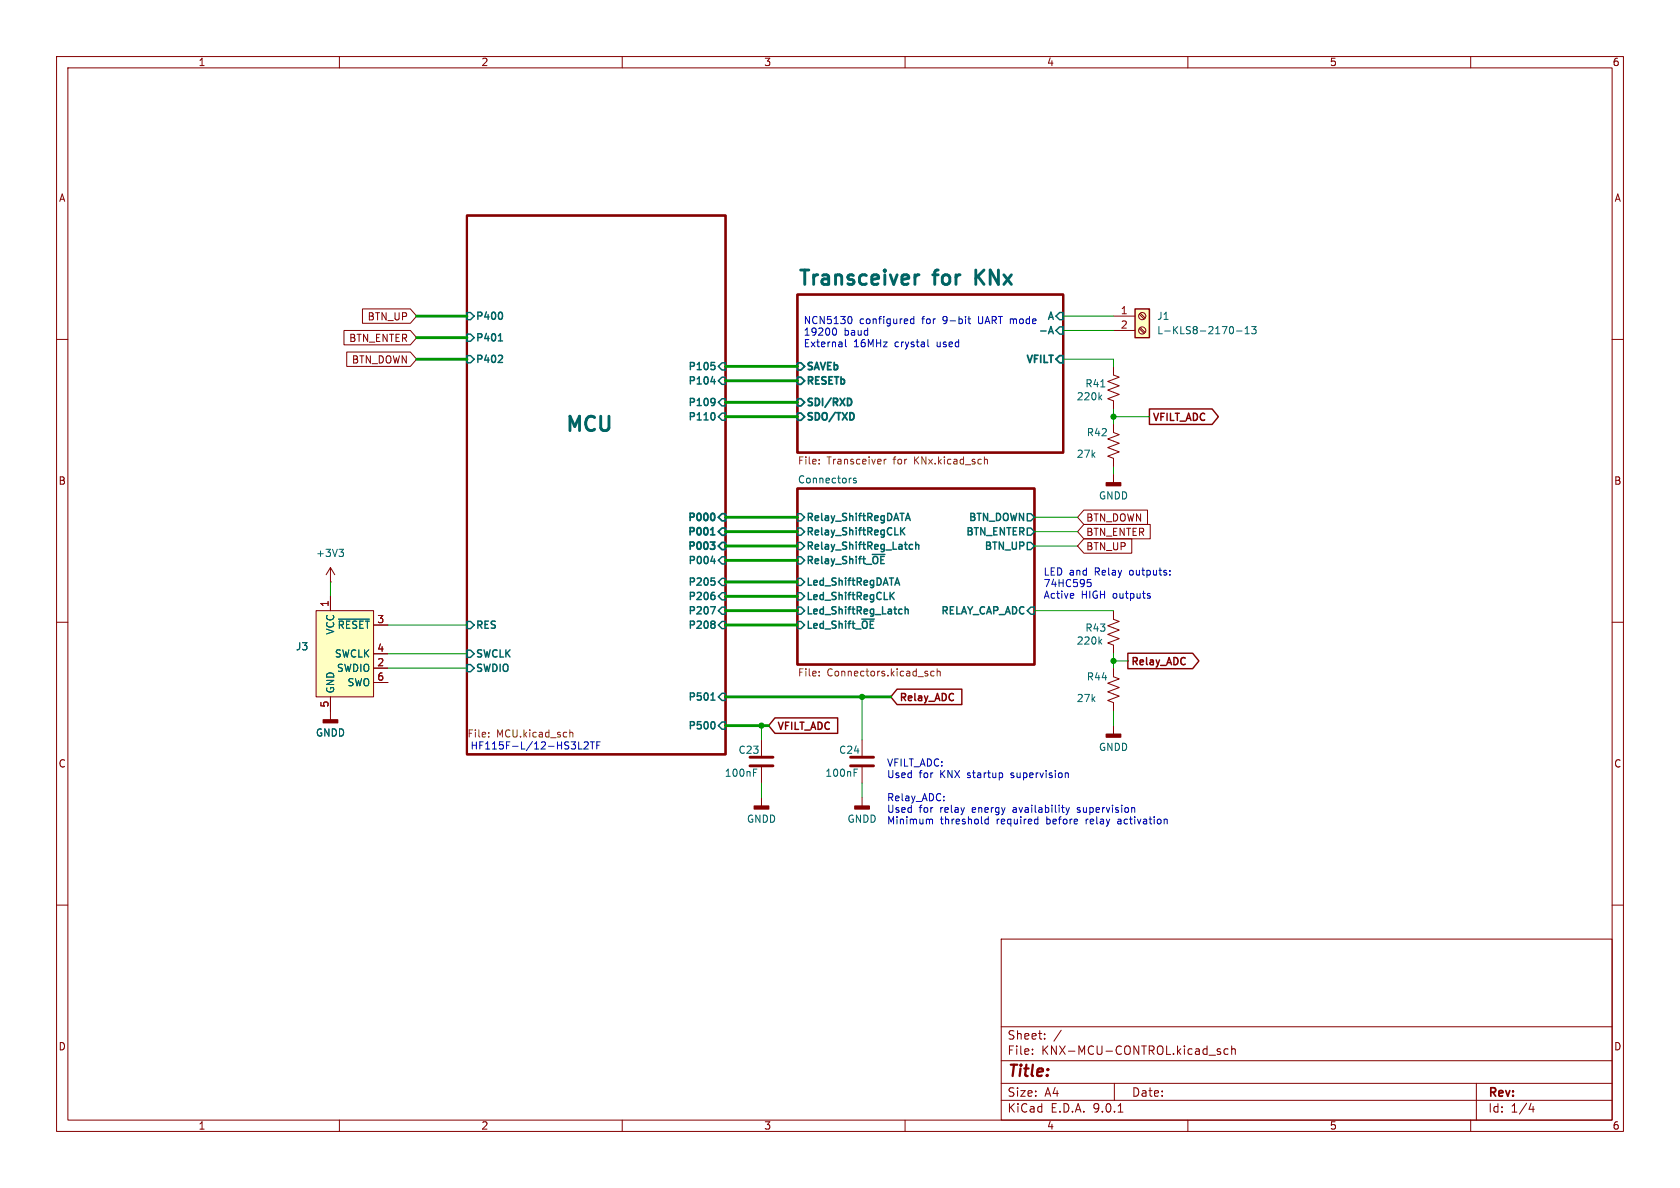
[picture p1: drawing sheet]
<svg xmlns="http://www.w3.org/2000/svg" width="297mm" height="210mm" viewBox="0 0 297 210" stroke-linecap="round" stroke-linejoin="round" font-family="sans-serif">
<g fill="none" stroke="#840000" stroke-width=".18">
<path d="M10 10h277v190h-277zM12 12h273v186h-273zM60 10v2M110 10v2M160 10v2M210 10v2M260 10v2M10 60h2M285 60h2M10 110h2M58.4 102.9h.1M58.4 100.3l-.7 1.3"/>
<path d="M58.4 100.3l.8 1.3M58.4 100.3v2.6M285 110h2M152.4 141v1.5M10 160h2M177 166h108v32h-108zM285 160h2M60 198v2M110 198v2M160 198v2M177 194.5h108M177 191.5h108"/>
<path d="M177 187.5h108M177 181.5h108M182.5 186.3v.1M182.5 185.5v.1M184.7 183.6v.1M184.7 182.8v.1M187.6 182.1l-1.3 2M197 191.5v3M197.7 196.6h.8M210 198v2M215.2 185.7l.6 .4-.2 .3-.4-.1M215.7 185.5l-.3-.1-.2 .2"/>
<path d="M217.1 185.5l-.4-.1-.3 .3v.4l.1 .2h.6M217.7 185.5l.3-.1 .3 .1 .1 .9M217.7 184.9v1.5M260 198v2M261 191.5v6.5M270.7 195l-.4 1.1h.9M271 195.6v1"/>
</g>
<path d="M82.5 38.1h45.8v95.3h-45.8zM141 52.1h47v27.9h-47zM141 86.4h41.9v31.1h-41.9z" fill="none" stroke="#840000" stroke-width=".38"/>
<g fill="none" stroke="#006464" stroke-width=".32">
<path d="M141 66.7h.6l.6 .6-.6 .6h-.6zM141 64.1h.6l.6 .7-.6 .6h-.6zM141 70.5h.6l.6 .6-.6 .7h-.6zM141 73h.6l.6 .7-.6 .6h-.6zM150.1 70.4a.68 .68 0 0 1 .5 .7 .68 .68 0 0 1-.5 .6M150.7 73l.3 .5-.3 .7M187.3 62.9h.7v1.2h-.7l-.6-.6zM125.6 95.8h.8l-.5 .5 .4 .1 .1 .4-.3 .3h-.3M125.6 94.6h.8M125.6 93.6l.4-.3v1.3M125.8 90.8l.1-.1a.68 .68 0 0 1 .5 .7 .68 .68 0 0 1-.5 .6h-.1M127.6 90.8h.7v1.3h-.7l-.6-.7z"/>
<path d="M127.6 93.3h.7v1.3h-.7l-.6-.6zM127.6 95.9h.7v1.3h-.7l-.6-.7z"/>
</g>
<g fill="none" stroke="#006464" stroke-width=".25">
<path d="M82.5 55.2h.7l.6 .7-.6 .6h-.7zM82.5 59.1h.7l.6 .6-.6 .6h-.7zM88.4 59.2l.1-.2v1.3M88.7 55.2l.1 .5-.1 .7M184 58.5h.9M185.4 59l.4-1.3 .4 1.3M185.5 58.6h.6M186.7 55.9l.6-.7h.7v1.3h-.7zM186.7 58.4l.6-.6h.7v1.3h-.7zM82.5 62.9h.7l.6 .6-.6 .6h-.7zM88.1 60.3h.7M88.6 62.8l.2 .2v.3l-.8 .8h.8"/>
<path d="M125.7 67.5h.8M125.7 64.1h.6M125.9 64.6h.3l.2 .2-.1 .5h-.4M125.9 70.4l.4 .1a.84 .84 0 0 1-.3 1.2M126 73a.68 .68 0 0 1 .4 .6 .68 .68 0 0 1-.4 .6M126.3 67v.9M126.4 71l-.2 .2h-.3M127.6 66.7h.7v1.2h-.7l-.6-.6zM127.6 64.1h.7v1.3h-.7l-.6-.6zM127.6 70.5h.7v1.3h-.7l-.6-.7zM127.6 73h.7v1.3h-.7l-.6-.6zM125.7 99.2h.8"/>
<path d="M126.3 98.8v.8M127.6 98.4h.7v1.3h-.7l-.6-.6zM141 93.3h.6l.6 .7-.6 .6h-.6zM141 90.8h.6l.6 .6-.6 .7h-.6zM141 98.4h.6l.6 .7-.6 .6h-.6zM141 95.9h.6l.6 .6-.6 .7h-.6zM159.4 93.8l.6 .8M160 93.3l-.8 .7M160.5 90.7l.4 1.3M161.9 95.8v1.3M161.9 96.4l.2-.2 .3 .1v.8M181.6 90.8h.6l.7 .6-.7 .7h-.6z"/>
<path d="M181.6 93.3h.6l.7 .7-.7 .6h-.6zM181.6 95.9h.6l.7 .6-.7 .7h-.6zM82.5 109.9h.7l.6 .6-.6 .6h-.7zM82.5 114.9h.7l.6 .7-.6 .6h-.7zM82.5 117.5h.7l.6 .6-.6 .6h-.7zM125.6 107.3h.9l-.6 1.2M125.7 102.2h.6M125.9 102.7h.3l.2 .2-.1 .5h-.4M125.9 105.2h.3l.2 .2-.1 .5-.4 .1M125.9 109.8h.3l.2 .2-.2 .3M125.9 110.3h.3M126 104.7h.3"/>
<path d="M126.2 110.3l.2 .3v.2l-.1 .2-.4 .1M127.6 102.2h.7v1.3h-.7l-.6-.6zM127.6 104.8h.7v1.2h-.7l-.6-.6zM127.6 107.3h.7v1.3h-.7l-.6-.6zM127.6 109.9h.7v1.2h-.7l-.6-.6zM141 104.8h.6l.6 .6-.6 .6h-.6zM141 102.2h.6l.6 .7-.6 .6h-.6zM141 107.3h.6l.6 .7-.6 .6h-.6zM141 109.9h.6l.6 .6-.6 .6h-.6zM160 107.8l.2-.1h.3l.1 .8M182.2 107.3h.7v1.3h-.7l-.6-.6zM125.7 123.8h.7"/>
<path d="M125.8 122.8l.2-.3v1.3M126 127.6a.68 .68 0 0 1 .4 .6 .68 .68 0 0 1-.4 .6M127.6 127.6h.7v1.3h-.7l-.6-.6zM127.6 122.6h.7v1.2h-.7l-.6-.6z"/>
</g>
<path d="M162.5 48.6l-.5 .1M172.5 47.7v2.6M174 47.7l-1.5 1.5" fill="none" stroke="#006464" stroke-width=".51"/>
<g fill="none" stroke="#725600" stroke-width=".18">
<path d="M144.8 81.9v.1M144.8 81.2v.2M156.3 81.2v.8M156.7 81.2l-.4 .2M174.1 81.2h.4l.1 .8M144.8 118.7v.1M144.8 119.4v.1M165.1 118.7l-.3-.1-.3 .3 .2 .5h.4M165.7 118.8l.2-.2 .3 .1v.8M165.7 118.2v1.3M86.4 130.2v.1M86.4 129.5v.1"/>
<path d="M100.7 129v1.3M100.7 129.6l.2-.2 .3 .1 .1 .8"/>
</g>
<path d="M59.9 97.1h.8l-.4 .5M60.5 97.6l.2 .2v.3l-.2 .3M151.4 84.6l-.4-.1-.1 .2v.2l.5 .1v.3h-.5" fill="none" stroke="#006464" stroke-width=".18"/>
<path d="M151.1 142.5h2.6v.5h-2.6z" fill="#840000" stroke="#840000" stroke-width=".25"/>
<path d="M55.9 108h10.1v15.2h-10.1z" fill="#ffffc2"/>
<path d="M55.9 108h10.1v15.2h-10.1zM58.4 105.4v2.6M66 110.5h2.6M66 115.6h2.6M66 118.1h2.6M58.4 123.2v4.1M66 120.7h2.6" fill="none" stroke="#840000" stroke-width=".18"/>
<path d="M59.8 109.4h5.5" fill="none" stroke="#006464" stroke-width=".18"/>
<path d="M57.1 127.3h2.6v.5h-2.6z" fill="#840000" stroke="#840000" stroke-width=".25"/>
<path d="M200.7 54.6h2.5v5.1h-2.5z" fill="#ffffc2"/>
<path d="M200.7 54.6h2.5v5.1h-2.5zM203.2 72.3h11.1l1.1 1.4-1.1 1.3h-11.1zM199.4 115.5h11.4l1.2 1.3-1.2 1.4h-11.4zM137 126.9h11.1v2.7h-11.1l-1.1-1.3zM158.6 121.8h11.4v2.8h-11.4l-1.1-1.4z" fill="none" stroke="#840000" stroke-width=".25"/>
<g fill="none" stroke="#840000" stroke-width=".18">
<path d="M60.8 58.4h11.7l1.2 1.3-1.2 1.3h-11.7zM64.1 54.6h8.4l1.2 1.3-1.2 1.3h-8.4zM196.8 55.9h3.9M196.8 58.4h3.9M201.4 55.5l.9 .9M201.4 58.1l.9 .8M201.6 55.4l.8 .8M201.6 57.9l.8 .9M61.3 62.2h11.2l1.2 1.3-1.2 1.3h-11.2zM196.8 64.8v1.5l1.1 .4-2.1 .7 2.1 .8-2.1 .8 2.1 .7-2.1 .8 1 .4v1.5M196.8 74.9v1.6l1.1 .3-2.1 .8 2.1 .8-2.1 .7 2.1 .8-2.1 .7 1 .4v1.6M191.6 90.2h11.3v2.5h-11.3l-1.1-1.3z"/>
<path d="M191.6 92.7h11.7v2.6h-11.7l-1.1-1.3zM191.6 95.2h8.5v2.6h-8.5l-1.1-1.3zM196.8 83.8v1.5M58.4 105.4v2.6M66 110.5h2.6M66 115.6h2.6M66 118.1h2.6M196.8 118.1v1.5l1.1 .4-2.1 .8 2.1 .7-2.1 .8 2.1 .8-2.1 .7 1 .4v1.5M196.8 108v1.5l1.1 .4-2.1 .7 2.1 .8-2.1 .7 2.1 .8-2.1 .8 1 .3v1.6M58.4 123.2v2.5M66 120.7h2.6M134.6 130.8v2.8"/>
<path d="M134.6 135.6v2.8M152.4 130.8v2.8M152.4 135.6v2.8M196.8 128.3v1.5M134.6 141v1.5"/>
<circle cx="201.9" cy="58.4" r=".63"/>
<circle cx="201.9" cy="55.9" r=".63"/>
</g>
<g fill="none" stroke="#006464" stroke-width=".18">
<path d="M218 58v.8M218.6 58.5h1M220.1 59h.7M220.1 58.1l.4-.4v1.3M221.3 57.7h.8l-.5 .5 .4 .1v.6l-.2 .1-.5-.1M194.4 70.2l.4 .5M194.6 68.4h.7M194.8 69.8l-.5 .5M59.8 109.4h5.5M194.4 113.4l.4 .5M194.8 113l-.5 .5M133.2 136.6h.4"/>
<path d="M133.2 136h.6M151 136.6h.4M151 136h.6"/>
</g>
<path d="M132.6 135.4h4.1M132.6 133.9h4.1M150.4 135.4h4M150.4 133.9h4" fill="none" stroke="#840000" stroke-width=".51"/>
<g fill="#840000" stroke="#840000" stroke-width=".25">
<path d="M133.3 142.5h2.6v.5h-2.6z"/>
<path d="M195.6 85.3h2.5v.6h-2.5z"/>
<path d="M195.6 129.8h2.5v.5h-2.5z"/>
</g>
<g fill="none" stroke="#009600" stroke-width=".18">
<path d="M188 55.9h8.8M188 58.4h8.8M188 63.5h8.8v1.3M196.8 72.4v2.5M196.8 73.7h6.4M182.9 94h7.6M182.9 96.5h7.6M182.9 91.4h7.6M196.8 82.6v1.2M58.4 102.9v2.5M68.6 110.5h13.9M68.6 118.1h13.9"/>
<path d="M68.6 115.6h13.9M182.9 108h13.9M196.8 115.6v2.5M196.8 116.8h2.6M134.6 138.4v2.6M135.9 128.3h-1.3v2.5M152.4 123.2v7.6M152.4 138.4v2.6M196.8 125.7v2.6"/>
</g>
<g fill="none" stroke="#009600" stroke-width=".51">
<path d="M73.7 59.7h8.8M73.7 55.9h8.8M73.7 63.5h8.8M128.3 73.7h12.7M128.3 71.1h12.7M128.3 64.8h12.7M128.3 67.3h12.7M128.3 96.5h12.7M128.3 99.1h12.7M128.3 94h12.7M128.3 91.4h12.7M128.3 110.5h12.7"/>
<path d="M128.3 102.9h12.7M128.3 108h12.7M128.3 105.4h12.7M128.3 123.2h29.2M128.3 128.3h7.6"/>
</g>
<g fill="none" stroke="#0000c2" stroke-width=".18">
<path d="M147.8 58.1a.69 .69 0 0 1-.3 1.2l-.2-.1M150.2 55.9a.68 .68 0 0 1 .4 .7 .68 .68 0 0 1-.4 .6M161.6 56.4h-.4l-.2 .2 .1 .6h.5M161.6 55.9v1.3M171.1 56.4h.5M171.3 55.9v1.1l.3 .2M149.5 60v1.1l.1 .2M164 60v1.1l.2 .2M189.8 105v.2l-.6 .1M192.2 102.4h.6M192.4 102.9h.3l.2 .3-.1 .4-.4 .1M203.2 105.3l.2 .2-.2 .3"/>
<path d="M203.2 104.9l.1 .1M206.8 101.5v.2M206.8 100.9v.1M102.3 131.1v1.3h.6M103.3 131.3l.5-.2 .2 .4-.8 .9h.8M104.4 131.1h.7M104.7 131.1v1.3M105.5 131.7h.4M106.1 131.1h-.6v1.3M177.2 136.7v.6M188.5 136.6l.4 .2v.7M164.4 144.9h.4l.1 .7"/>
<path d="M166.9 141.4v.2M166.9 140.8v.1M174.2 144.9l-.1 .1 .1 .5 .2 .1h.3M174.7 144.4v1.2M183.5 145.6h-.4M183.5 144.4v1.2M188.4 142.8l.3 .8M188.7 143.6l-.3 .4M189.1 142.8l-.4 .8M190.4 143.5l.2 .1M190.6 142.8l-.2 .1 .2 .3M197.8 145.2l-.2 .1 .2 .3"/>
<path d="M200.5 142.8l.1 .8M206.2 144.8l.1 .2v.6"/>
</g>
<g fill="#009600" stroke="#009600" stroke-width=".18">
<circle cx="134.6" cy="128.3" r=".46"/>
<circle cx="152.4" cy="123.2" r=".46"/>
<circle cx="196.8" cy="116.8" r=".46"/>
<circle cx="196.8" cy="73.7" r=".46"/>
</g>
<g font-size="3.5" fill="#006464">
<text x="141" y="50.6">Transceiver</text>
<text x="165.3" y="50.6">for</text>
<text x="173.6" y="50.6">KNx</text>
<text x="99.8" y="76.5">MCU</text>
</g>
<text font-size="2.8" fill="#840000" x="178" y="190.9">Title:</text>
<g font-size="2.1" fill="#840000">
<text x="178" y="184">Sheet:</text>
<text x="178" y="186.7">File:</text>
<text x="184.1" y="186.7">KNX-MCU-CONTROL.kicad_sch</text>
<text x="178" y="196.9">KiCad</text>
<text x="178" y="194.1">Size:</text>
<text x="184.7" y="194.1">A4</text>
<text x="185.7" y="196.9">E.D.A.</text>
<text x="193.3" y="196.9">9.0.1</text>
<text x="200" y="194.1">Date:</text>
<text x="263" y="194.3">Rev:</text>
<text x="263" y="196.9">Id:</text>
<text x="267.1" y="196.9">1/4</text>
</g>
<g font-size="1.8" fill="#840000">
<text x="35" y="11.9">1</text>
<text x="85" y="11.9">2</text>
<text x="135" y="11.9">3</text>
<text x="185" y="11.9">4</text>
<text x="235" y="11.9">5</text>
<text x="285" y="11.9">6</text>
<text x="10.3" y="35.9">A</text>
<text x="285.3" y="35.9">A</text>
<text x="64.9" y="56.8">BTN_UP</text>
<text x="61.6" y="60.6">BTN_ENTER</text>
<text x="62.1" y="64.5">BTN_DOWN</text>
<text x="203.7" y="74.8">VFILT_ADC</text>
<text x="10.3" y="85.9">B</text>
<text x="285.3" y="85.9">B</text>
<text x="191.9" y="92.4">BTN_DOWN</text>
<text x="191.9" y="94.9">BTN_ENTER</text>
<text x="191.9" y="97.5">BTN_UP</text>
<text x="199.9" y="117.9">Relay_ADC</text>
<text x="158.9" y="124.3">Relay_ADC</text>
<text x="137.3" y="129.4">VFILT_ADC</text>
<text x="10.3" y="135.9">C</text>
<text x="285.3" y="135.9">C</text>
<text x="10.3" y="185.9">D</text>
<text x="285.3" y="185.9">D</text>
<text x="35" y="199.9">1</text>
<text x="85" y="199.9">2</text>
<text x="135" y="199.9">3</text>
<text x="185" y="199.9">4</text>
<text x="235" y="199.9">5</text>
<text x="285" y="199.9">6</text>
</g>
<g font-size="1.8" fill="#006464">
<text x="84" y="56.9">P400</text>
<text x="184.9" y="56.9">A</text>
<text x="204.5" y="56.7">J1</text>
<text x="204.5" y="59.3">L-KLS8-2170-13</text>
<text x="84" y="60.7">P401</text>
<text x="84" y="64.5">P402</text>
<text x="121.4" y="65.8">P105</text>
<text x="142.4" y="65.9">SAVEb</text>
<text x="181" y="64.6">VFILT</text>
<text x="121.4" y="68.3">P104</text>
<text x="142.4" y="68.4">RESETb</text>
<text x="190.3" y="71">220k</text>
<text x="191.8" y="68.7">R41</text>
<text x="121.4" y="72.1">P109</text>
<text x="121.4" y="74.7">P110</text>
<text x="142.4" y="72.2">SDI/RXD</text>
<text x="142.4" y="74.8">SDO/TXD</text>
<text x="192" y="77.3">R42</text>
<text x="190.3" y="81.1">27k</text>
<text x="141" y="85.5">Connectors</text>
<text x="194.2" y="88.5">GNDD</text>
<text x="121.2" y="92.6">P000</text>
<text x="121.2" y="95.1">P001</text>
<text x="142.4" y="95">Relay_ShiftRegCLK</text>
<text x="142.4" y="92.5">Relay_ShiftRegDATA</text>
<text x="170.5" y="95">BTN_ENTER</text>
<text x="171" y="92.5">BTN_DOWN</text>
<text x="55.8" y="98.7">+3V3</text>
<text x="121.2" y="97.6">P003</text>
<text x="121.4" y="100.1">P004</text>
<text x="142.4" y="100.1">Relay_Shift_~{OE}</text>
<text x="142.4" y="97.5">Relay_ShiftReg_Latch</text>
<text x="173.8" y="97.5">BTN_UP</text>
<text x="121.4" y="103.9">P205</text>
<text x="121.4" y="106.4">P206</text>
<text x="142.4" y="106.4">Led_ShiftRegCLK</text>
<text x="142.4" y="103.9">Led_ShiftRegDATA</text>
<text x="59.3" y="112.3" transform="rotate(-90 59.3 112.3)">VCC</text>
<text x="59.6" y="111.4">~{RESET}</text>
<text x="84" y="111.5">RES</text>
<text x="121.4" y="109">P207</text>
<text x="121.4" y="111.5">P208</text>
<text x="142.4" y="109">Led_ShiftReg_Latch</text>
<text x="142.4" y="111.5">Led_Shift_~{OE}</text>
<text x="166.1" y="109">RELAY_CAP_ADC</text>
<text x="191.8" y="111.9">R43</text>
<text x="52.2" y="115.2">J3</text>
<text x="59.1" y="116.4">SWCLK</text>
<text x="59.5" y="119">SWDIO</text>
<text x="84" y="116.6">SWCLK</text>
<text x="84" y="119.1">SWDIO</text>
<text x="190.3" y="114.1">220k</text>
<text x="59.3" y="122.7" transform="rotate(-90 59.3 122.7)">GND</text>
<text x="61.3" y="121.5">SWO</text>
<text x="121.4" y="124.2">P501</text>
<text x="190.3" y="124.3">27k</text>
<text x="192" y="120.5">R44</text>
<text x="55.7" y="130.4">GNDD</text>
<text x="121.4" y="129.3">P500</text>
<text x="128" y="137.5">100nF</text>
<text x="130.5" y="133.5">C23</text>
<text x="145.8" y="137.5">100nF</text>
<text x="148.2" y="133.5">C24</text>
<text x="194.2" y="132.9">GNDD</text>
<text x="131.9" y="145.6">GNDD</text>
<text x="149.7" y="145.6">GNDD</text>
</g>
<g font-size="1.8" fill="#0000c2">
<text x="142" y="57.5">NCN5130</text>
<text x="142" y="59.5">19200</text>
<text x="149.2" y="59.5">baud</text>
<text x="151.9" y="57.5">configured</text>
<text x="163.1" y="57.5">for</text>
<text x="167" y="57.5">9-bit</text>
<text x="173.4" y="57.5">UART mode</text>
<text x="142" y="61.6">External</text>
<text x="150.9" y="61.6">16MHz</text>
<text x="158.3" y="61.6">crystal</text>
<text x="165.9" y="61.6">used</text>
<text x="184.4" y="101.9">LED and</text>
<text x="193.6" y="101.9">Relay</text>
<text x="200" y="101.9">outputs:</text>
<text x="184.4" y="104">74HC595</text>
<text x="184.4" y="106">Active</text>
<text x="191.1" y="106">HIGH</text>
<text x="196.8" y="106">outputs</text>
<text x="82.5" y="130.7">File:</text>
<text x="87.8" y="130.7">MCU.kicad_sch</text>
<text x="83.1" y="132.7">HF115F-L/12-HS3L2TF</text>
<text x="156.7" y="135.7">VFILT_ADC:</text>
<text x="156.7" y="137.8">Used</text>
<text x="162.5" y="137.8">for</text>
<text x="166.3" y="137.8">KNX</text>
<text x="171.3" y="137.8">startup</text>
<text x="179.2" y="137.8">supervision</text>
<text x="156.7" y="141.8">Relay_ADC:</text>
<text x="156.7" y="143.9">Used</text>
<text x="162.5" y="143.9">for</text>
<text x="166.3" y="143.9">relay</text>
<text x="172.1" y="143.9">energy</text>
<text x="179.5" y="143.9">availability</text>
<text x="191.1" y="143.9">supervision</text>
<text x="156.7" y="145.9">Minimum</text>
<text x="166.2" y="145.9">threshold</text>
<text x="176.3" y="145.9">required</text>
<text x="185.3" y="145.9">before</text>
<text x="192.4" y="145.9">relay</text>
<text x="198.3" y="145.9">activation</text>
</g>
<g font-size="1.8" fill="#a90000">
<text x="198" y="55.6">1</text>
<text x="198" y="58.2">2</text>
<text x="58.2" y="107.4" transform="rotate(-90 58.2 107.4)">1</text>
<text x="66.6" y="110.2">3</text>
<text x="66.6" y="115.3">4</text>
<text x="66.6" y="117.9">2</text>
<text x="58.2" y="125.2" transform="rotate(-90 58.2 125.2)">5</text>
<text x="66.6" y="120.4">6</text>
</g>
<g font-size="1.8" fill="#725600">
<text x="141" y="82.4">File:</text>
<text x="146.2" y="82.4">Transceiver</text>
<text x="158.1" y="82.4">for</text>
<text x="161.9" y="82.4">KNx.kicad_sch</text>
<text x="141" y="119.9">File:</text>
<text x="146.2" y="119.9">Connectors.kicad_sch</text>
</g>
</svg>
